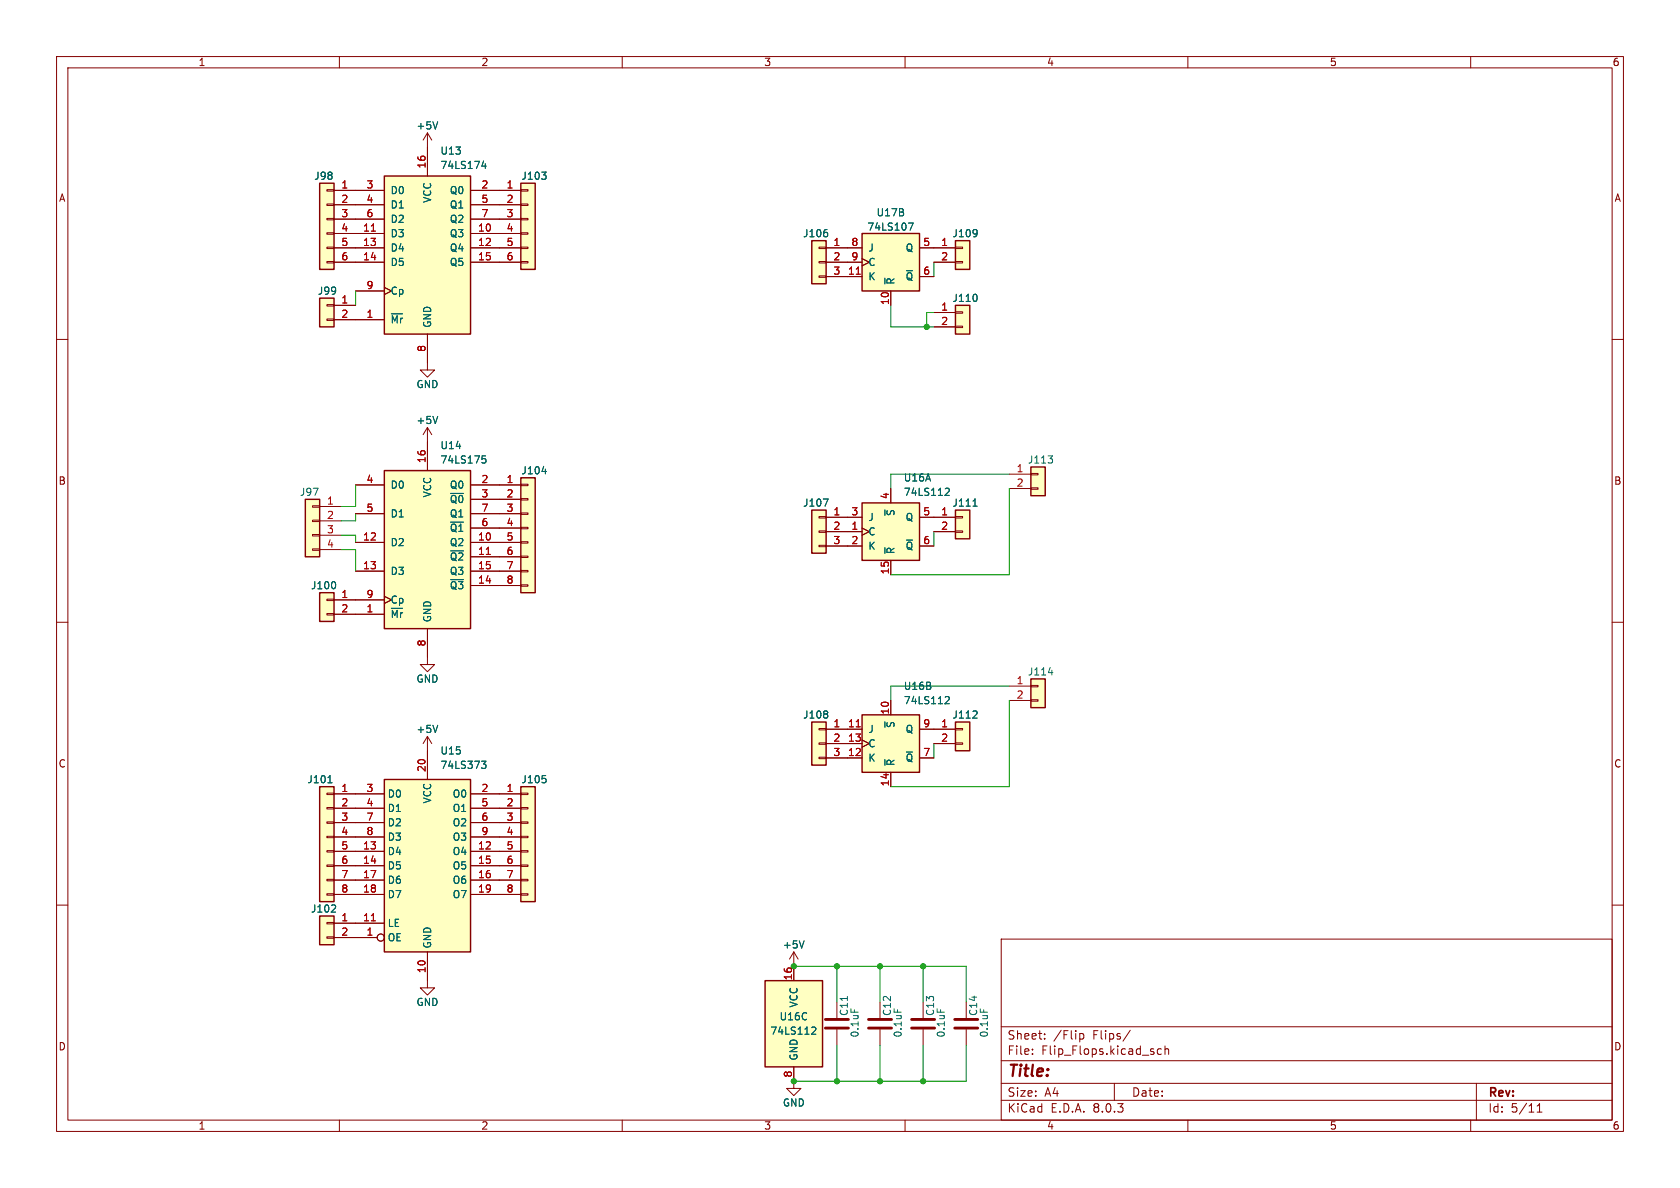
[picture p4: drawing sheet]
<svg xmlns="http://www.w3.org/2000/svg" width="297mm" height="210mm" viewBox="0 0 297 210" stroke-linecap="round" stroke-linejoin="round" font-family="sans-serif">
<g fill="none" stroke="#840000" stroke-width=".18">
<path d="M10 10h277v190h-277zM12 12h273v186h-273zM60 10v2M110 10v2M160 10v2M210 10v2M260 10v2M10 60h2M285 60h2M75.6 75.6l-.8 1.2M75.6 75.6v2.5M75.6 75.6l.7 1.2"/>
<path d="M10 110h2M285 110h2M10 160h2M285 160h2M177 166h108v32h-108zM60 198v2M110 198v2M160 198v2M177 194.5h108M177 191.5h108M177 187.5h108M177 181.5h108"/>
<path d="M182.5 186.3v.1M182.5 185.5v.1M184.7 183.6v.1M184.7 182.8v.1M190.9 182.7v1.5M190.9 182.8l.4-.1 .3 .3v.4l-.1 .2h-.6M197 191.5v3M199.8 182.1l-1.3 2M205.3 185.5l-.4-.1-.3 .3v.4l.1 .2h.6M206 185.5l.2-.1 .3 .1 .1 .9M206 184.9v1.5M210 198v2"/>
<path d="M260 198v2M261 191.5v6.5M271.7 196.6h.9M271.7 195.5l.5-.4v1.5"/>
</g>
<path d="M77.4 73.6l-.4 1.3" fill="none" stroke="#006464" stroke-width=".18"/>
<path d="M67.9 83.2h15.3v27.9h-15.3z" fill="#ffffc2"/>
<path d="M67.9 83.2h15.3v27.9h-15.3z" fill="none" stroke="#840000" stroke-width=".25"/>
<g fill="none" stroke="#840000" stroke-width=".18">
<path d="M75.6 78.1v5.1M62.9 95.9h5M62.9 85.7h5M62.9 90.8h5M83.2 95.9h5.1M83.2 98.4h5.1M83.2 85.7h5.1M83.2 88.3h5.1M83.2 90.8h5.1M83.2 93.3h5.1M62.9 108.6h5M62.9 101h5"/>
<path d="M62.9 106h5M67.9 105.4l1.3 .6-1.3 .7M75.6 111.1v5.1M83.2 101h5.1M83.2 103.5h5.1"/>
</g>
<path d="M86 98h.7" fill="none" stroke="#a90000" stroke-width=".18"/>
<path d="M85.2 80.6h.7M85.4 81.1h.3l.2 .2-.1 .5-.4 .1" fill="none" stroke="#006464" stroke-width=".18"/>
<path d="M152.4 41.3h10.2v10.1h-10.2z" fill="#ffffc2"/>
<path d="M152.4 41.3h10.2v10.1h-10.2z" fill="none" stroke="#840000" stroke-width=".25"/>
<path d="M149.9 48.9h2.5M149.9 43.8h2.5M149.9 46.4h2.5M152.4 45.7l1.3 .7-1.3 .6M157.5 51.4v2.6M162.6 48.9h2.5M162.6 43.8h2.5M148 177.2v2.8M155.6 177.2v2.8M148 182v2.8M155.6 182v2.8" fill="none" stroke="#840000" stroke-width=".18"/>
<path d="M160.6 39.4h.8l-.5 1.3M156.4 49.2v1M149.8 176.1v.8" fill="none" stroke="#006464" stroke-width=".18"/>
<path d="M151.4 48.5h.7" fill="none" stroke="#a90000" stroke-width=".18"/>
<path d="M145.9 181.7h4.1M145.9 180.2h4.1M153.5 181.7h4.1M153.5 180.2h4.1" fill="none" stroke="#840000" stroke-width=".51"/>
<path d="M143.5 42.5h2.5v7.7h-2.5z" fill="#ffffc2"/>
<path d="M144.8 48.8h1.2v.2h-1.2zM144.8 46.2h1.2v.3h-1.2zM144.8 43.7h1.2v.2h-1.2zM146 43.8h3.9M146 46.4h3.9M146 48.9h3.9M75.6 64.1v1.3h1.2l-1.2 1.3-1.3-1.3h1.3" fill="none" stroke="#840000" stroke-width=".18"/>
<path d="M143.5 42.5h2.5v7.7h-2.5z" fill="none" stroke="#840000" stroke-width=".25"/>
<path d="M146.2 41.1l.1 .2-.1 .5" fill="none" stroke="#006464" stroke-width=".18"/>
<path d="M168.9 127.6h2.5v5.1h-2.5z" fill="#ffffc2"/>
<path d="M165.1 128.9h3.8M165.1 131.4h3.8M168.9 131.3h1.3v.3h-1.3zM168.9 128.8h1.3v.2h-1.3z" fill="none" stroke="#840000" stroke-width=".18"/>
<path d="M168.9 127.6h2.5v5.1h-2.5z" fill="none" stroke="#840000" stroke-width=".25"/>
<path d="M172.6 125.7l.1 .2v.3l-.7 .7h.7" fill="none" stroke="#006464" stroke-width=".18"/>
<path d="M56.5 32.4h2.6v15.2h-2.6z" fill="#ffffc2"/>
<path d="M57.8 38.6h1.3v.3h-1.3zM57.8 36.1h1.3v.2h-1.3zM57.8 33.5h1.3v.3h-1.3zM59.1 33.7h3.8M59.1 36.2h3.8M59.1 38.7h3.8M57.8 46.2h1.3v.3h-1.3zM57.8 43.7h1.3v.2h-1.3zM57.8 41.1h1.3v.3h-1.3zM59.1 41.3h3.8M59.1 43.8h3.8M59.1 46.4h3.8" fill="none" stroke="#840000" stroke-width=".18"/>
<path d="M56.5 32.4h2.6v15.2h-2.6z" fill="none" stroke="#840000" stroke-width=".25"/>
<path d="M182.2 120h2.6v5.1h-2.6z" fill="#ffffc2"/>
<path d="M75.6 23.5l-.8 1.3M75.6 23.5v2.5M75.6 23.5l.7 1.3M178.4 121.3h3.8M178.4 123.8h3.8M182.2 123.7h1.3v.3h-1.3zM182.2 121.2h1.3v.2h-1.3z" fill="none" stroke="#840000" stroke-width=".18"/>
<path d="M182.2 120h2.6v5.1h-2.6z" fill="none" stroke="#840000" stroke-width=".25"/>
<path d="M77.4 21.5l-.4 1.3M185.3 118.9h.8" fill="none" stroke="#006464" stroke-width=".18"/>
<path d="M56.5 52.7h2.6v5.1h-2.6z" fill="#ffffc2"/>
<path d="M57.8 56.4h1.3v.2h-1.3zM57.8 53.8h1.3v.3h-1.3zM59.1 54h3.8M59.1 56.5h3.8" fill="none" stroke="#840000" stroke-width=".18"/>
<path d="M56.5 52.7h2.6v5.1h-2.6z" fill="none" stroke="#840000" stroke-width=".25"/>
<path d="M92.1 32.4h2.5v15.2h-2.5z" fill="#ffffc2"/>
<path d="M88.3 33.7h3.8M88.3 36.2h3.8M88.3 38.7h3.8M92.1 38.6h1.2v.3h-1.2zM92.1 36.1h1.2v.2h-1.2zM92.1 33.5h1.2v.3h-1.2zM88.3 41.3h3.8M88.3 43.8h3.8M88.3 46.4h3.8M92.1 46.2h1.2v.3h-1.2zM92.1 43.7h1.2v.2h-1.2zM92.1 41.1h1.2v.3h-1.2z" fill="none" stroke="#840000" stroke-width=".18"/>
<path d="M92.1 32.4h2.5v15.2h-2.5z" fill="none" stroke="#840000" stroke-width=".25"/>
<path d="M95.8 30.4h.7l-.4 .5M96.4 31l.1 .2-.1 .4" fill="none" stroke="#006464" stroke-width=".18"/>
<path d="M67.9 31.1h15.3v28h-15.3z" fill="#ffffc2"/>
<path d="M67.9 31.1h15.3v28h-15.3z" fill="none" stroke="#840000" stroke-width=".25"/>
<g fill="none" stroke="#840000" stroke-width=".18">
<path d="M62.9 33.7h5M62.9 36.2h5M62.9 38.7h5M75.6 26v5.1M83.2 33.7h5.1M83.2 36.2h5.1M83.2 38.7h5.1M62.9 56.5h5M62.9 41.3h5M62.9 43.8h5M62.9 46.4h5M62.9 51.4h5"/>
<path d="M67.9 50.8l1.3 .6-1.3 .7M75.6 59.1v5M83.2 41.3h5.1M83.2 43.8h5.1M83.2 46.4h5.1"/>
</g>
<path d="M85.5 28.5l-.3 .9h.8M85.8 28.9v.9M69.2 55.5h2" fill="none" stroke="#006464" stroke-width=".18"/>
<path d="M65.6 40.9h.8" fill="none" stroke="#a90000" stroke-width=".18"/>
<path d="M168.9 42.5h2.5v5.1h-2.5z" fill="#ffffc2"/>
<path d="M165.1 43.8h3.8M165.1 46.4h3.8M168.9 46.2h1.3v.3h-1.3zM168.9 43.7h1.3v.2h-1.3z" fill="none" stroke="#840000" stroke-width=".18"/>
<path d="M168.9 42.5h2.5v5.1h-2.5z" fill="none" stroke="#840000" stroke-width=".25"/>
<path d="M172.6 40.6l.1 .1a1.07 1.07 0 0 1-.1 1M172.7 41.1l-.1 .2" fill="none" stroke="#006464" stroke-width=".18"/>
<path d="M168.9 54h2.5v5.1h-2.5z" fill="#ffffc2"/>
<path d="M165.1 55.2h3.8M165.1 57.8h3.8M168.9 57.7h1.3v.2h-1.3zM168.9 55.1h1.3v.3h-1.3z" fill="none" stroke="#840000" stroke-width=".18"/>
<path d="M168.9 54h2.5v5.1h-2.5z" fill="none" stroke="#840000" stroke-width=".25"/>
<path d="M172.6 52.1l.1 .4-.1 .7" fill="none" stroke="#006464" stroke-width=".18"/>
<path d="M56.5 104.8h2.6v5.1h-2.6z" fill="#ffffc2"/>
<path d="M57.8 108.5h1.3v.2h-1.3zM57.8 105.9h1.3v.3h-1.3zM59.1 106h3.8M59.1 108.6h3.8" fill="none" stroke="#840000" stroke-width=".18"/>
<path d="M56.5 104.8h2.6v5.1h-2.6z" fill="none" stroke="#840000" stroke-width=".25"/>
<path d="M59.2 102.9l.1 .4-.1 .7" fill="none" stroke="#006464" stroke-width=".18"/>
<path d="M54 88.3h2.5v10.1h-2.5z" fill="#ffffc2"/>
<path d="M55.2 97h1.3v.3h-1.3zM55.2 94.5h1.3v.2h-1.3zM55.2 91.9h1.3v.3h-1.3zM55.2 89.4h1.3v.3h-1.3zM56.5 89.5h3.8M56.5 92.1h3.8M56.5 94.6h3.8M56.5 97.2h3.8" fill="none" stroke="#840000" stroke-width=".18"/>
<path d="M54 88.3h2.5v10.1h-2.5z" fill="none" stroke="#840000" stroke-width=".25"/>
<path d="M92.1 84.5h2.5v20.3h-2.5z" fill="#ffffc2"/>
<g fill="none" stroke="#840000" stroke-width=".18">
<path d="M88.3 85.7h3.8M88.3 88.3h3.8M88.3 90.8h3.8M88.3 93.3h3.8M88.3 95.9h3.8M88.3 98.4h3.8M92.1 98.3h1.2v.3h-1.2zM92.1 95.8h1.2v.2h-1.2zM92.1 93.2h1.2v.3h-1.2zM92.1 90.7h1.2v.2h-1.2zM92.1 88.1h1.2v.3h-1.2zM92.1 85.6h1.2v.3h-1.2z"/>
<path d="M88.3 101h3.8M88.3 103.5h3.8M92.1 103.4h1.2v.2h-1.2zM92.1 100.8h1.2v.3h-1.2zM163.2 177.2v2.8M170.8 177.2v2.8M163.2 182v2.8M170.8 182v2.8"/>
</g>
<path d="M92.1 84.5h2.5v20.3h-2.5z" fill="none" stroke="#840000" stroke-width=".25"/>
<path d="M95.8 83.3h.8" fill="none" stroke="#006464" stroke-width=".18"/>
<path d="M161.2 181.7h4M161.2 180.2h4M168.8 181.7h4M168.8 180.2h4" fill="none" stroke="#840000" stroke-width=".51"/>
<path d="M56.5 139.1h2.6v20.3h-2.6z" fill="#ffffc2"/>
<g fill="none" stroke="#840000" stroke-width=".18">
<path d="M57.8 158h1.3v.2h-1.3zM57.8 155.4h1.3v.3h-1.3zM57.8 152.9h1.3v.3h-1.3zM57.8 150.4h1.3v.2h-1.3zM57.8 147.8h1.3v.3h-1.3zM57.8 145.3h1.3v.2h-1.3zM57.8 142.7h1.3v.3h-1.3zM57.8 140.2h1.3v.3h-1.3zM59.1 140.3h3.8M59.1 142.9h3.8M59.1 145.4h3.8M59.1 148h3.8"/>
<path d="M59.1 150.5h3.8M59.1 153h3.8M59.1 155.6h3.8M59.1 158.1h3.8"/>
</g>
<path d="M56.5 139.1h2.6v20.3h-2.6z" fill="none" stroke="#840000" stroke-width=".25"/>
<path d="M58 138.4h.7" fill="none" stroke="#006464" stroke-width=".18"/>
<path d="M56.5 161.9h2.6v5.1h-2.6z" fill="#ffffc2"/>
<path d="M57.8 165.6h1.3v.3h-1.3zM57.8 163.1h1.3v.2h-1.3zM59.1 163.2h3.8M59.1 165.7h3.8M75.6 173.4v1.2h1.2l-1.2 1.3-1.3-1.3h1.3" fill="none" stroke="#840000" stroke-width=".18"/>
<path d="M56.5 161.9h2.6v5.1h-2.6z" fill="none" stroke="#840000" stroke-width=".25"/>
<path d="M59.2 160l.1 .2v.3l-.7 .7h.7" fill="none" stroke="#006464" stroke-width=".18"/>
<path d="M92.1 139.1h2.5v20.3h-2.5z" fill="#ffffc2"/>
<g fill="none" stroke="#840000" stroke-width=".18">
<path d="M88.3 140.3h3.8M88.3 142.9h3.8M88.3 145.4h3.8M88.3 148h3.8M88.3 150.5h3.8M88.3 153h3.8M88.3 155.6h3.8M88.3 158.1h3.8M92.1 158h1.2v.2h-1.2zM92.1 155.4h1.2v.3h-1.2zM92.1 152.9h1.2v.3h-1.2zM92.1 150.4h1.2v.2h-1.2z"/>
<path d="M92.1 147.8h1.2v.3h-1.2zM92.1 145.3h1.2v.2h-1.2zM92.1 142.7h1.2v.3h-1.2zM92.1 140.2h1.2v.3h-1.2z"/>
</g>
<path d="M92.1 139.1h2.5v20.3h-2.5z" fill="none" stroke="#840000" stroke-width=".25"/>
<path d="M95.9 137.1h.6M96.4 137.6l.1 .2-.1 .5" fill="none" stroke="#006464" stroke-width=".18"/>
<path d="M67.9 137.8h15.3v30.5h-15.3z" fill="#ffffc2"/>
<path d="M67.9 137.8h15.3v30.5h-15.3z" fill="none" stroke="#840000" stroke-width=".25"/>
<g fill="none" stroke="#840000" stroke-width=".18">
<path d="M75.6 116.2v1.3h1.2l-1.2 1.2-1.3-1.2h1.3M75.6 130.2v7.6M75.6 130.2l-.8 1.2M75.6 130.2l.7 1.2M62.9 150.5h5M62.9 153h5M62.9 155.6h5M62.9 158.1h5M62.9 140.3h5M62.9 142.9h5M62.9 145.4h5M62.9 148h5"/>
<path d="M83.2 150.5h5.1M83.2 153h5.1M83.2 155.6h5.1M83.2 158.1h5.1M83.2 140.3h5.1M83.2 142.9h5.1M83.2 145.4h5.1M83.2 148h5.1M62.9 165.7h3.8M62.9 163.2h5M75.6 168.3v5.1"/>
<circle cx="67.3" cy="165.7" r=".63"/>
</g>
<path d="M65.6 162.8h.8" fill="none" stroke="#a90000" stroke-width=".18"/>
<path d="M77.4 128.2l-.4 1.3M85.1 134.6h.8l-.4 .4 .4 .2v.4l-.2 .2h-.4" fill="none" stroke="#006464" stroke-width=".18"/>
<path d="M143.5 90.2h2.5v7.6h-2.5z" fill="#ffffc2"/>
<path d="M144.8 96.4h1.2v.2h-1.2zM144.8 93.9h1.2v.2h-1.2zM144.8 91.3h1.2v.3h-1.2zM146 91.4h3.9M146 94h3.9M146 96.5h3.9" fill="none" stroke="#840000" stroke-width=".18"/>
<path d="M143.5 90.2h2.5v7.6h-2.5z" fill="none" stroke="#840000" stroke-width=".25"/>
<path d="M145.5 88.2h.9l-.6 1.3" fill="none" stroke="#006464" stroke-width=".18"/>
<path d="M135.3 173.4h10.1v15.2h-10.1z" fill="#ffffc2"/>
<path d="M135.3 173.4h10.1v15.2h-10.1z" fill="none" stroke="#840000" stroke-width=".25"/>
<path d="M140.3 170.8v2.6M140.3 188.6v3.8h1.3l-1.3 1.3-1.2-1.3h1.2" fill="none" stroke="#840000" stroke-width=".18"/>
<path d="M143.7 181.6h.4l.1 .3-.8 .9h.8" fill="none" stroke="#006464" stroke-width=".18"/>
<path d="M182.2 82.6h2.6v5h-2.6z" fill="#ffffc2"/>
<path d="M178.4 83.8h3.8M178.4 86.4h3.8M182.2 86.2h1.3v.3h-1.3zM182.2 83.7h1.3v.2h-1.3z" fill="none" stroke="#840000" stroke-width=".18"/>
<path d="M182.2 82.6h2.6v5h-2.6z" fill="none" stroke="#840000" stroke-width=".25"/>
<path d="M185.3 80.6h.8l-.4 .5M186 81.1l.1 .2-.1 .5" fill="none" stroke="#006464" stroke-width=".18"/>
<path d="M152.4 88.9h10.2v10.2h-10.2z" fill="#ffffc2"/>
<path d="M152.4 88.9h10.2v10.2h-10.2z" fill="none" stroke="#840000" stroke-width=".25"/>
<path d="M149.9 94h2.5M149.9 96.5h2.5M149.9 91.4h2.5M152.4 93.3l1.3 .7-1.3 .6M157.5 86.4v2.5M157.5 99.1v2.5M162.6 96.5h2.5M162.6 91.4h2.5" fill="none" stroke="#840000" stroke-width=".18"/>
<path d="M156.4 96.8v1M167.3 86.3l.4 .1 .1 .3-.8 .9h.8" fill="none" stroke="#006464" stroke-width=".18"/>
<path d="M168.9 90.2h2.5v5.1h-2.5z" fill="#ffffc2"/>
<path d="M165.1 91.4h3.8M165.1 94h3.8M168.9 93.9h1.3v.2h-1.3zM168.9 91.3h1.3v.3h-1.3zM140.3 168.3l-.7 1.2M140.3 168.3v2.5M140.3 168.3l.8 1.2" fill="none" stroke="#840000" stroke-width=".18"/>
<path d="M168.9 90.2h2.5v5.1h-2.5z" fill="none" stroke="#840000" stroke-width=".25"/>
<path d="M172 89.5h.7M142.1 166.3l-.4 1.3" fill="none" stroke="#006464" stroke-width=".18"/>
<path d="M143.5 127.6h2.5v7.7h-2.5z" fill="#ffffc2"/>
<path d="M144.8 133.9h1.2v.2h-1.2zM144.8 131.3h1.2v.3h-1.2zM144.8 128.8h1.2v.2h-1.2zM146 128.9h3.9M146 131.4h3.9M146 134h3.9" fill="none" stroke="#840000" stroke-width=".18"/>
<path d="M143.5 127.6h2.5v7.7h-2.5z" fill="none" stroke="#840000" stroke-width=".25"/>
<path d="M146.2 125.7l.1 .2-.1 .3M146.2 126.3l.1 .2-.1 .4" fill="none" stroke="#006464" stroke-width=".18"/>
<path d="M152.4 126.4h10.2v10.1h-10.2z" fill="#ffffc2"/>
<path d="M152.4 126.4h10.2v10.1h-10.2z" fill="none" stroke="#840000" stroke-width=".25"/>
<g fill="none" stroke="#840000" stroke-width=".18">
<path d="M59.1 33.7h8.8M59.1 36.2h8.8M59.1 38.7h8.8M75.6 26v5.1M83.2 33.7h8.9M83.2 36.2h8.9M83.2 38.7h8.9M59.1 43.8h8.8M59.1 46.4h8.8M59.1 56.5h8.8M59.1 41.3h8.8M59.1 54h3.8"/>
<path d="M62.9 51.4h5M67.9 50.8l1.3 .6-1.3 .7M75.6 59.1v5M83.2 43.8h8.9M83.2 46.4h8.9M83.2 41.3h8.9M146 43.8h6.4M146 46.4h6.4M146 48.9h6.4M152.4 45.7l1.3 .7-1.3 .6M157.5 51.4v2.6M162.6 43.8h6.3"/>
<path d="M162.6 48.9h2.5M165.1 55.2h3.8M165.1 57.8h3.8M165.1 46.4h3.8M75.6 78.1v5.1M62.9 85.7h5M62.9 90.8h5M62.9 95.9h5M83.2 85.7h8.9M83.2 88.3h8.9M83.2 90.8h8.9M83.2 93.3h8.9"/>
<path d="M83.2 95.9h8.9M83.2 98.4h8.9M146 91.4h6.4M146 94h6.4M146 96.5h6.4M152.4 93.3l1.3 .7-1.3 .6M157.5 86.4v2.5M157.5 99.1v2.5M162.6 91.4h6.3M162.6 96.5h2.5M165.1 94h3.8M59.1 106h8.8"/>
<path d="M59.1 108.6h8.8M62.9 101h5M67.9 105.4l1.3 .6-1.3 .7M75.6 111.1v5.1M83.2 101h8.9M83.2 103.5h8.9M75.6 132.7v5.1M146 128.9h6.4M146 134h6.4M146 131.4h6.4M152.4 130.8l1.3 .6-1.3 .7M157.5 123.8v2.6"/>
<path d="M157.5 136.5v2.6M162.6 128.9h6.3M162.6 134h2.5M165.1 131.4h3.8M59.1 140.3h8.8M59.1 142.9h8.8M59.1 145.4h8.8M59.1 148h8.8M59.1 150.5h8.8M59.1 153h8.8M59.1 155.6h8.8M59.1 158.1h8.8"/>
<path d="M83.2 140.3h8.9M83.2 142.9h8.9M83.2 145.4h8.9M83.2 148h8.9M83.2 150.5h8.9M83.2 153h8.9M83.2 155.6h8.9M83.2 158.1h8.9M59.1 163.2h8.8M59.1 165.7h7.6M75.6 168.3v5.1M140.3 170.8v2.6"/>
<path d="M140.3 188.6v2.5"/>
<circle cx="67.3" cy="165.7" r=".63"/>
</g>
<path d="M65.6 40.9h.8M151.4 48.5h.7M86 98h.7M151.4 128.5h.7M65.6 162.8h.8" fill="none" stroke="#a90000" stroke-width=".18"/>
<g fill="none" stroke="#006464" stroke-width=".18">
<path d="M77.4 21.5l-.4 1.3M85.5 28.5l-.3 .9h.8M85.8 28.9v.9M95.8 30.4h.7l-.4 .5M96.4 31l.1 .2-.1 .4M160.6 39.4h.8l-.5 1.3M69.2 55.5h2M146.2 41.1l.1 .2-.1 .5M156.4 49.2v1M172.6 40.6l.1 .1a1.07 1.07 0 0 1-.1 1M172.6 52.1l.1 .4-.1 .7M172.7 41.1l-.1 .2"/>
<path d="M77.4 73.6l-.4 1.3M85.2 80.6h.7M85.4 81.1h.3l.2 .2-.1 .5-.4 .1M95.8 83.3h.8M145.5 88.2h.9l-.6 1.3M156.4 96.8v1M167.3 86.3l.4 .1 .1 .3-.8 .9h.8M172 89.5h.7M59.2 102.9l.1 .4-.1 .7M58 138.4h.7M77.4 128.2l-.4 1.3M85.1 134.6h.8l-.4 .4 .4 .2v.4l-.2 .2h-.4"/>
<path d="M95.9 137.1h.6M96.4 137.6l.1 .2-.1 .5M146.2 125.7l.1 .2-.1 .3M146.2 126.3l.1 .2-.1 .4M156.4 134.3v1M167.3 123.1l.4 .1 .1 .3-.8 .9h.8M172.6 125.7l.1 .2v.3l-.7 .7h.7M59.2 160l.1 .2v.3l-.7 .7h.7M142.1 166.3l-.4 1.3M143.7 181.6h.4l.1 .3-.8 .9h.8"/>
</g>
<g fill="none" stroke="#009600" stroke-width=".18">
<path d="M62.9 51.4v2.6M157.5 54v3.8h7.6M165.1 46.4v2.5M165.1 55.2h-1.3v2.6M60.3 94.6h2.6v1.3M60.3 97.2h2.6v3.8M62.9 85.7v3.8h-2.6M62.9 90.8v1.3h-2.6M165.1 94v2.5M178.4 83.8h-20.9v2.6M178.4 86.4v15.2h-20.9M165.1 131.4v2.6"/>
<path d="M178.4 121.3h-20.9v2.5M178.4 123.8v15.3h-20.9M140.3 170.8h30.5v6.4M148 170.8v6.4M155.6 170.8v6.4M163.2 170.8v6.4M148 184.8v6.3M155.6 184.8v6.3M163.2 184.8v6.3M170.8 184.8v6.3h-30.5"/>
</g>
<g fill="#009600" stroke="#009600" stroke-width=".18">
<circle cx="155.6" cy="191.1" r=".46"/>
<circle cx="163.2" cy="191.1" r=".46"/>
<circle cx="140.3" cy="191.1" r=".46"/>
<circle cx="148" cy="191.1" r=".46"/>
<circle cx="148" cy="170.8" r=".46"/>
<circle cx="163.2" cy="170.8" r=".46"/>
<circle cx="155.6" cy="170.8" r=".46"/>
<circle cx="140.3" cy="170.8" r=".46"/>
<circle cx="163.8" cy="57.8" r=".46"/>
</g>
<text font-size="2.8" fill="#840000" x="178" y="190.9">Title:</text>
<g font-size="2.1" fill="#840000">
<text x="178" y="184">Sheet:</text>
<text x="186.2" y="184">/Flip</text>
<text x="193.2" y="184">Flips/</text>
<text x="178" y="186.7">File:</text>
<text x="184.1" y="186.7">Flip_Flops.kicad_sch</text>
<text x="178" y="196.9">KiCad</text>
<text x="178" y="194.1">Size:</text>
<text x="184.7" y="194.1">A4</text>
<text x="185.7" y="196.9">E.D.A.</text>
<text x="193.3" y="196.9">8.0.3</text>
<text x="200" y="194.1">Date:</text>
<text x="263" y="194.3">Rev:</text>
<text x="263" y="196.9">Id:</text>
<text x="267.1" y="196.9">5/11</text>
</g>
<g font-size="1.8" fill="#840000">
<text x="35" y="11.9">1</text>
<text x="85" y="11.9">2</text>
<text x="135" y="11.9">3</text>
<text x="185" y="11.9">4</text>
<text x="235" y="11.9">5</text>
<text x="285" y="11.9">6</text>
<text x="10.3" y="35.9">A</text>
<text x="285.3" y="35.9">A</text>
<text x="10.3" y="85.9">B</text>
<text x="285.3" y="85.9">B</text>
<text x="10.3" y="135.9">C</text>
<text x="285.3" y="135.9">C</text>
<text x="10.3" y="185.9">D</text>
<text x="285.3" y="185.9">D</text>
<text x="35" y="199.9">1</text>
<text x="85" y="199.9">2</text>
<text x="135" y="199.9">3</text>
<text x="185" y="199.9">4</text>
<text x="235" y="199.9">5</text>
<text x="285" y="199.9">6</text>
</g>
<g font-size="1.8" fill="#006464">
<text x="73.5" y="23.1">+5V</text>
<text x="77.8" y="27.5">U13</text>
<text x="55.5" y="32">J98</text>
<text x="69" y="34.5">D0</text>
<text x="76.4" y="36" transform="rotate(-90 76.4 36)">VCC</text>
<text x="77.8" y="30.1">74LS174</text>
<text x="79.4" y="34.5">Q0</text>
<text x="92.1" y="32">J103</text>
<text x="69" y="37.1">D1</text>
<text x="69" y="39.6">D2</text>
<text x="79.4" y="37.1">Q1</text>
<text x="79.4" y="39.6">Q2</text>
<text x="153.2" y="41">74LS107</text>
<text x="154.9" y="38.4">U17B</text>
<text x="69" y="42.1">D3</text>
<text x="69" y="44.7">D4</text>
<text x="69" y="47.2">D5</text>
<text x="79.4" y="42.1">Q3</text>
<text x="79.4" y="44.7">Q4</text>
<text x="79.4" y="47.2">Q5</text>
<text x="141.9" y="42.1">J106</text>
<text x="153.4" y="44.7">J</text>
<text x="153.4" y="47.2">C</text>
<text x="160" y="44.7">Q</text>
<text x="168.3" y="42.1">J109</text>
<text x="56.1" y="52.3">J99</text>
<text x="69" y="52.3">Cp</text>
<text x="153.4" y="49.8">K</text>
<text x="158.3" y="50.4" transform="rotate(-90 158.3 50.4)">~{R}</text>
<text x="160" y="49.8">~{Q}</text>
<text x="168.3" y="53.6">J110</text>
<text x="69" y="57.4">~{Mr}</text>
<text x="76.4" y="58" transform="rotate(-90 76.4 58)">GND</text>
<text x="73.5" y="68.8">GND</text>
<text x="73.5" y="75.2">+5V</text>
<text x="77.8" y="79.6">U14</text>
<text x="77.8" y="82.1">74LS175</text>
<text x="181.6" y="82.1">J113</text>
<text x="52.9" y="87.9">J97</text>
<text x="69" y="86.6">D0</text>
<text x="76.4" y="88" transform="rotate(-90 76.4 88)">VCC</text>
<text x="79.4" y="86.6">Q0</text>
<text x="79.4" y="89.1">~{Q0}</text>
<text x="92.1" y="84">J104</text>
<text x="141.9" y="89.8">J107</text>
<text x="159.7" y="85.3">U16A</text>
<text x="159.7" y="87.9">74LS112</text>
<text x="168.3" y="89.8">J111</text>
<text x="69" y="91.7">D1</text>
<text x="79.4" y="94.2">~{Q1}</text>
<text x="79.4" y="91.7">Q1</text>
<text x="153.4" y="94.8">C</text>
<text x="153.4" y="92.3">J</text>
<text x="158.3" y="91.3" transform="rotate(-90 158.3 91.3)">~{S}</text>
<text x="160" y="92.3">Q</text>
<text x="69" y="96.7">D2</text>
<text x="69" y="101.8">D3</text>
<text x="79.4" y="96.7">Q2</text>
<text x="79.4" y="99.3">~{Q2}</text>
<text x="79.4" y="101.8">Q3</text>
<text x="153.4" y="97.4">K</text>
<text x="158.3" y="98" transform="rotate(-90 158.3 98)">~{R}</text>
<text x="160" y="97.4">~{Q}</text>
<text x="54.9" y="104.4">J100</text>
<text x="69" y="106.9">Cp</text>
<text x="79.4" y="104.4">~{Q3}</text>
<text x="69" y="109.4">~{Mr}</text>
<text x="76.4" y="110.1" transform="rotate(-90 76.4 110.1)">GND</text>
<text x="181.6" y="119.6">J114</text>
<text x="73.5" y="120.9">GND</text>
<text x="159.7" y="122.1">U16B</text>
<text x="159.7" y="124.7">74LS112</text>
<text x="73.5" y="129.8">+5V</text>
<text x="141.9" y="127.2">J108</text>
<text x="153.4" y="129.8">J</text>
<text x="158.3" y="128.8" transform="rotate(-90 158.3 128.8)">~{S}</text>
<text x="160" y="129.8">Q</text>
<text x="168.3" y="127.2">J112</text>
<text x="77.8" y="133.6">U15</text>
<text x="77.8" y="136.1">74LS373</text>
<text x="153.4" y="134.8">K</text>
<text x="153.4" y="132.3">C</text>
<text x="158.3" y="135.5" transform="rotate(-90 158.3 135.5)">~{R}</text>
<text x="160" y="134.8">~{Q}</text>
<text x="54.2" y="138.7">J101</text>
<text x="68.5" y="141.2">D0</text>
<text x="68.5" y="143.7">D1</text>
<text x="76.4" y="142.1" transform="rotate(-90 76.4 142.1)">VCC</text>
<text x="79.9" y="141.2">O0</text>
<text x="79.9" y="143.7">O1</text>
<text x="92.1" y="138.7">J105</text>
<text x="68.5" y="146.3">D2</text>
<text x="68.5" y="148.8">D3</text>
<text x="79.9" y="146.3">O2</text>
<text x="79.9" y="148.8">O3</text>
<text x="68.5" y="151.4">D4</text>
<text x="68.5" y="153.9">D5</text>
<text x="79.9" y="151.4">O4</text>
<text x="79.9" y="153.9">O5</text>
<text x="54.9" y="161.5">J102</text>
<text x="68.5" y="156.4">D6</text>
<text x="68.5" y="159">D7</text>
<text x="79.9" y="156.4">O6</text>
<text x="79.9" y="159">O7</text>
<text x="68.5" y="166.6">OE</text>
<text x="68.5" y="164.1">LE</text>
<text x="76.4" y="167.8" transform="rotate(-90 76.4 167.8)">GND</text>
<text x="138.3" y="167.9">+5V</text>
<text x="73.5" y="178">GND</text>
<text x="141.2" y="178.2" transform="rotate(-90 141.2 178.2)">VCC</text>
<text x="150.1" y="179.7" transform="rotate(-90 150.1 179.7)">C11</text>
<text x="157.7" y="179.7" transform="rotate(-90 157.7 179.7)">C12</text>
<text x="165.3" y="179.7" transform="rotate(-90 165.3 179.7)">C13</text>
<text x="172.9" y="179.7" transform="rotate(-90 172.9 179.7)">C14</text>
<text x="136.1" y="183.1">74LS112</text>
<text x="137.7" y="180.6">U16C</text>
<text x="152" y="183.5" transform="rotate(-90 152 183.5)">0.1uF</text>
<text x="159.6" y="183.5" transform="rotate(-90 159.6 183.5)">0.1uF</text>
<text x="167.2" y="183.5" transform="rotate(-90 167.2 183.5)">0.1uF</text>
<text x="174.9" y="183.5" transform="rotate(-90 174.9 183.5)">0.1uF</text>
<text x="141.2" y="187.6" transform="rotate(-90 141.2 187.6)">GND</text>
<text x="138.3" y="195.8">GND</text>
</g>
<g font-size="1.8" fill="#a90000">
<text x="75.3" y="29.9" transform="rotate(-90 75.3 29.9)">16</text>
<text x="60.3" y="33.4">1</text>
<text x="60.3" y="35.9">2</text>
<text x="64.7" y="33.4">3</text>
<text x="64.7" y="35.9">4</text>
<text x="85" y="33.4">2</text>
<text x="85" y="35.9">5</text>
<text x="89.5" y="33.4">1</text>
<text x="89.5" y="35.9">2</text>
<text x="60.3" y="38.5">3</text>
<text x="60.3" y="41">4</text>
<text x="64.1" y="41">11</text>
<text x="64.7" y="38.5">6</text>
<text x="84.4" y="41">10</text>
<text x="85" y="38.5">7</text>
<text x="89.5" y="38.5">3</text>
<text x="89.5" y="41">4</text>
<text x="60.3" y="43.6">5</text>
<text x="60.3" y="46.1">6</text>
<text x="64.1" y="43.6">13</text>
<text x="64.1" y="46.1">14</text>
<text x="84.4" y="43.6">12</text>
<text x="84.4" y="46.1">15</text>
<text x="89.5" y="43.6">5</text>
<text x="89.5" y="46.1">6</text>
<text x="147.2" y="43.6">1</text>
<text x="147.2" y="46.1">2</text>
<text x="150.4" y="43.6">8</text>
<text x="150.4" y="46.1">9</text>
<text x="163.1" y="43.6">5</text>
<text x="166.3" y="43.6">1</text>
<text x="166.3" y="46.1">2</text>
<text x="60.3" y="53.7">1</text>
<text x="64.7" y="51.2">9</text>
<text x="147.2" y="48.6">3</text>
<text x="149.8" y="48.6">11</text>
<text x="163.1" y="48.6">6</text>
<text x="60.3" y="56.3">2</text>
<text x="64.7" y="56.3">1</text>
<text x="157.2" y="54" transform="rotate(-90 157.2 54)">10</text>
<text x="166.3" y="55">1</text>
<text x="166.3" y="57.5">2</text>
<text x="75.3" y="62.3" transform="rotate(-90 75.3 62.3)">8</text>
<text x="75.3" y="82" transform="rotate(-90 75.3 82)">16</text>
<text x="179.6" y="83.6">1</text>
<text x="57.7" y="89.3">1</text>
<text x="64.7" y="85.5">4</text>
<text x="85" y="85.5">2</text>
<text x="85" y="88">3</text>
<text x="89.5" y="85.5">1</text>
<text x="89.5" y="88">2</text>
<text x="157.2" y="88.3" transform="rotate(-90 157.2 88.3)">4</text>
<text x="179.6" y="86.1">2</text>
<text x="57.7" y="91.8">2</text>
<text x="57.7" y="94.4">3</text>
<text x="64.1" y="95.6">12</text>
<text x="64.7" y="90.6">5</text>
<text x="84.4" y="95.6">10</text>
<text x="85" y="93.1">6</text>
<text x="85" y="90.6">7</text>
<text x="89.5" y="90.6">3</text>
<text x="89.5" y="93.1">4</text>
<text x="89.5" y="95.6">5</text>
<text x="147.2" y="91.2">1</text>
<text x="147.2" y="93.7">2</text>
<text x="150.4" y="93.7">1</text>
<text x="150.4" y="91.2">3</text>
<text x="163.1" y="91.2">5</text>
<text x="166.3" y="91.2">1</text>
<text x="166.3" y="93.7">2</text>
<text x="57.7" y="96.9">4</text>
<text x="64.1" y="100.7">13</text>
<text x="84.4" y="98.2">11</text>
<text x="84.4" y="100.7">15</text>
<text x="89.5" y="98.2">6</text>
<text x="89.5" y="100.7">7</text>
<text x="147.2" y="96.3">3</text>
<text x="150.4" y="96.3">2</text>
<text x="157.2" y="101.6" transform="rotate(-90 157.2 101.6)">15</text>
<text x="163.1" y="96.3">6</text>
<text x="60.3" y="105.8">1</text>
<text x="64.7" y="105.8">9</text>
<text x="84.4" y="103.3">14</text>
<text x="89.5" y="103.3">8</text>
<text x="60.3" y="108.3">2</text>
<text x="64.7" y="108.3">1</text>
<text x="75.3" y="114.4" transform="rotate(-90 75.3 114.4)">8</text>
<text x="179.6" y="121">1</text>
<text x="179.6" y="123.6">2</text>
<text x="147.2" y="128.7">1</text>
<text x="147.2" y="131.2">2</text>
<text x="149.8" y="128.7">11</text>
<text x="149.8" y="131.2">13</text>
<text x="157.2" y="126.4" transform="rotate(-90 157.2 126.4)">10</text>
<text x="163.1" y="128.7">9</text>
<text x="166.3" y="128.7">1</text>
<text x="166.3" y="131.2">2</text>
<text x="75.3" y="136.6" transform="rotate(-90 75.3 136.6)">20</text>
<text x="147.2" y="133.7">3</text>
<text x="149.8" y="133.7">12</text>
<text x="163.1" y="133.7">7</text>
<text x="60.3" y="140.1">1</text>
<text x="60.3" y="142.6">2</text>
<text x="64.7" y="140.1">3</text>
<text x="64.7" y="142.6">4</text>
<text x="85" y="140.1">2</text>
<text x="85" y="142.6">5</text>
<text x="89.5" y="140.1">1</text>
<text x="89.5" y="142.6">2</text>
<text x="157.2" y="139.1" transform="rotate(-90 157.2 139.1)">14</text>
<text x="60.3" y="145.2">3</text>
<text x="60.3" y="147.7">4</text>
<text x="64.7" y="145.2">7</text>
<text x="64.7" y="147.7">8</text>
<text x="85" y="145.2">6</text>
<text x="85" y="147.7">9</text>
<text x="89.5" y="145.2">3</text>
<text x="89.5" y="147.7">4</text>
<text x="60.3" y="150.2">5</text>
<text x="60.3" y="152.8">6</text>
<text x="60.3" y="155.3">7</text>
<text x="64.1" y="150.2">13</text>
<text x="64.1" y="152.8">14</text>
<text x="64.1" y="155.3">17</text>
<text x="84.4" y="150.2">12</text>
<text x="84.4" y="152.8">15</text>
<text x="84.4" y="155.3">16</text>
<text x="89.5" y="150.2">5</text>
<text x="89.5" y="152.8">6</text>
<text x="89.5" y="155.3">7</text>
<text x="60.3" y="157.9">8</text>
<text x="64.1" y="157.9">18</text>
<text x="84.4" y="157.9">19</text>
<text x="89.5" y="157.9">8</text>
<text x="60.3" y="162.9">1</text>
<text x="60.3" y="165.5">2</text>
<text x="64.1" y="162.9">11</text>
<text x="64.7" y="165.5">1</text>
<text x="75.3" y="172.1" transform="rotate(-90 75.3 172.1)">10</text>
<text x="140.1" y="173.4" transform="rotate(-90 140.1 173.4)">16</text>
<text x="140.1" y="190.6" transform="rotate(-90 140.1 190.6)">8</text>
</g>
</svg>
